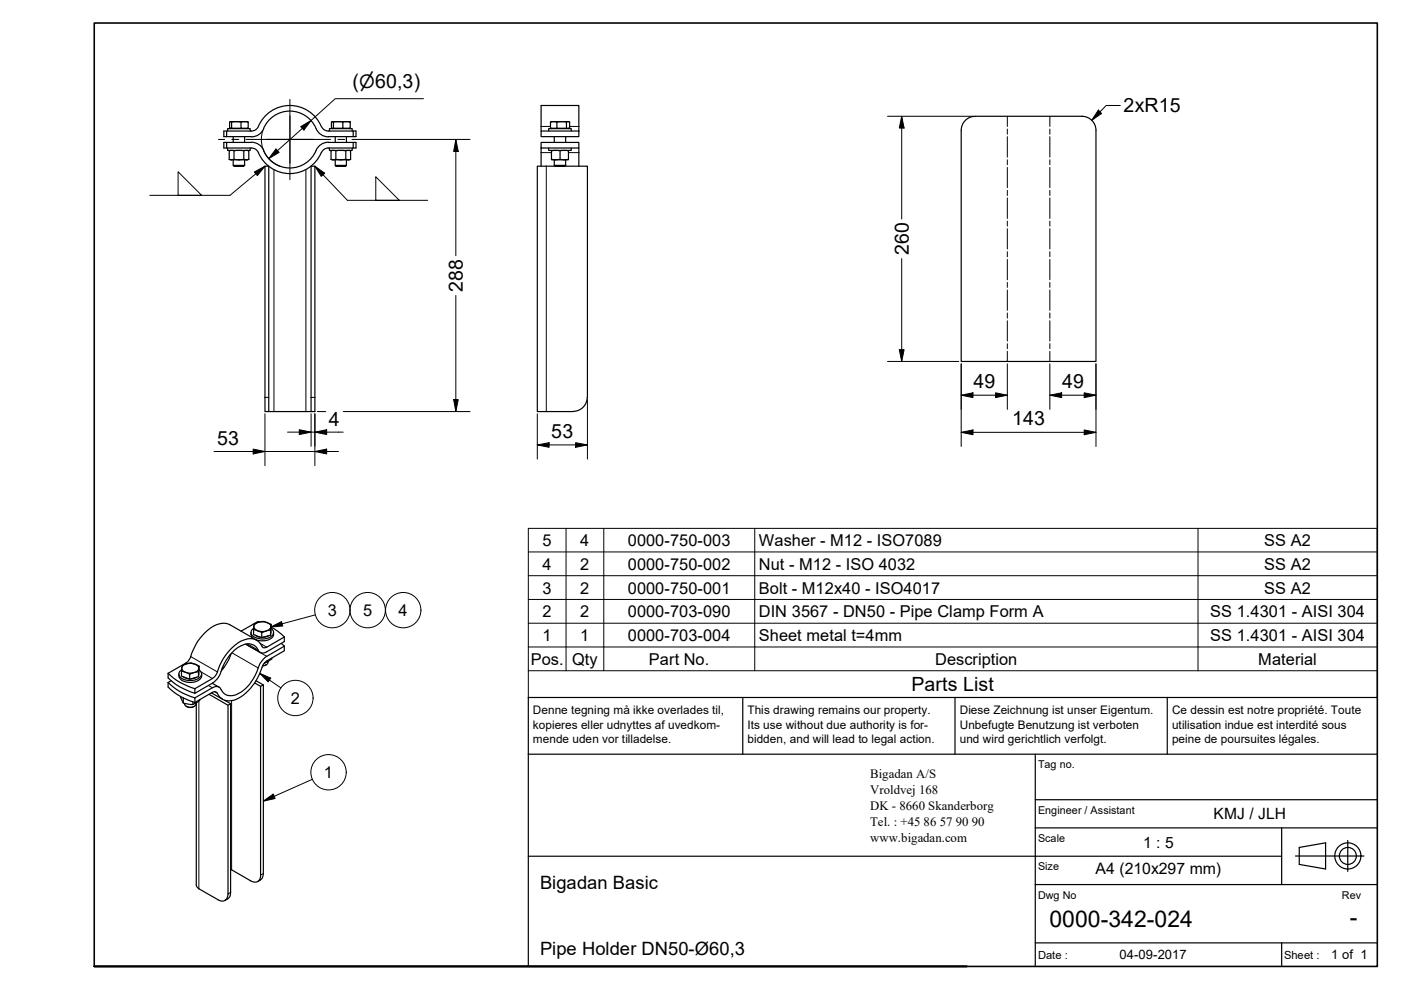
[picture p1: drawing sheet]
<svg xmlns="http://www.w3.org/2000/svg" width="297mm" height="210mm" viewBox="0 0 297 210" stroke-linecap="round" stroke-linejoin="round" font-family="sans-serif">
<!-- layer: Visible Narrow -->
<g fill="none" stroke="#000" stroke-width=".21">
<path d="M58.1 36v51.3M64.9 36v51.3M114.7 32.4h2.2M114.7 26.8h2M115.8 35.2v52.1M120.5 32.4h2.2M120.8 26.8h1.9M56.2 84.3h.8M66 84.3h.8M40.4 139.2l5.7 3.3M49.1 138.4l5.6 3.2M52.1 136.6l4.5 2.6"/>
<path d="M52.5 136.5l2.2 1.4M55.2 136.4l1.4 .8M39.4 140.6l.2 .1M42.2 148.6v39.8M42.6 142.5l2.4 1.4M44.2 145.3l.8 .5M45.5 146.7l.6 .3M47.1 141.7l.1 .1M49.1 148.6v35.8M48.9 189.2l-.6 .3M55.8 185.2l-.6 .3"/>
</g>
<!-- layer: Visible -->
<g fill="none" stroke="#000" stroke-width=".25">
<path d="M47.5 30.2h.5v1.2h-.5zM47.5 27.8h.5v1.2h-.5zM48 31.4h5.3a1.59 1.59 0 0 1 1.5 1M48 30.2h5.3M48.3 27.8v-.5h4.7v.5M48.3 31.4v.5h4.7v-.5M48.6 33.8h1M48.6 32h4.1M48.6 33.8h4.1M48.6 32v1.8M48.8 25.8h3.7M48.9 31.9l-.3 .1"/>
<path d="M48.9 27.2v.1M49.1 25.9h2M49.1 25.9v1.3h2M49.1 25.9h-.4v1.3h.4M49.4 33.9v1.2l.3 .2h1.9l.3-.2M49.4 35.1h2.5M49.4 29v1.2M49.6 33.8h3.1M49.6 32v1.8M51.1 25.9v1.3h1.5v-1.3M51.7 32v1.8M51.9 29v1.2"/>
<path d="M51.9 33.9v1.2M52.5 31.9l.2 .1M52.5 25.8h.1M52.5 27.2v.1M52.5 25.8l.1 .1h-1.5M52.7 32v1.8M53.3 30.2a2.82 2.82 0 0 1 2.6 1.7M54.8 32.4a7.2 7.2 0 0 0 6.6 4.4 7.2 7.2 0 0 0 6.7-4.4M55.9 27.3a6 6 0 0 1 5.5-3.7 6 6 0 0 1 5.6 3.7M55.9 27.3a2.82 2.82 0 0 1-2.6 1.7h-5.3M56.2 35.2h.8v52.1h-.8zM66 35.2h.8v52.1h-.8z"/>
<path d="M67 27.3a2.82 2.82 0 0 0 2.6 1.7h5.3M68.1 26.8a7.3 7.3 0 0 0-6.9-4.4 7.3 7.3 0 0 0-6.6 4.7 1.59 1.59 0 0 1-1.3 .7h-5.3M68.2 26.8a1.59 1.59 0 0 0 1.4 1h5.3M69.6 30.2h5.3M69.6 30.2a3.1 3.1 0 0 0-2.9 2.4 6 6 0 0 1-5.7 3 6 6 0 0 1-5.1-3.7M69.8 27.8v-.5h4.9v.5M69.8 31.4v.5h4.9v-.5M70.2 33.8h1M70.2 32h4.1M70.2 33.8h4.1M70.2 32v1.8M70.4 25.8h3.7"/>
<path d="M70.4 25.8h.1M70.4 31.9l-.2 .1M70.4 27.2v.1M70.7 25.9h2M70.7 25.9v1.3h2M70.7 25.9h-.4v1.3h.4M71.1 33.9v1.2l.1 .2h2.1l.1-.2M71.1 35.1h2.3M71.1 29v1.2M71.2 33.8h3.1M71.2 32v1.8M72.7 25.9v1.3h1.6v-1.3"/>
<path d="M73.3 32v1.8M73.4 29v1.2M73.4 33.9v1.2M74.1 25.8l.2 .1h-1.6M74.1 25.8h.1M74.1 31.9l.2 .1M74.1 27.2v.1M74.3 32v1.8M74.9 30.2h.6v1.2h-.6zM74.9 31.4h-5.3a1.59 1.59 0 0 0-1.4 1M74.9 27.8h.6v1.2h-.6zM114.7 30.2h8v1.2h-8z"/>
<path d="M114.7 27.8h8v1.2h-8zM114.7 27.8v-5.4h8v5.4M114.7 31.4v3.8M116.3 27.8v-.5h4.8v.5M116.3 31.4v.5h4.8v-.5M116.7 25.9h1.4M116.9 33.8l.9 .1M116.9 32h3.6M116.9 27.2v.1M116.9 31.9v1.9M117.5 33.9v1.2l.2 .2h2l.2-.2M117.5 35.1h2.4"/>
<path d="M117.5 29v1.2M117.7 35.2h-3.8v52.1l7.6-.1a2.98 2.98 0 0 0 3-3M118.1 25.9h2M118.1 25.9v1.3h2M118.7 33.8l-.9 .1M118.7 33.8h1.8M118.7 32v1.8M119.8 35.2h4.7v49.1M119.9 29v1.2M119.9 33.9v1.2M120.1 25.9h.7v1.3h-.7zM120.5 33.8l-2.7 .1"/>
<path d="M120.5 27.2v.1M120.5 31.9v1.9M120.6 25.8l-3.9 .1v1.3h1.4M122.7 31.4v3.8M203.8 27.7v48.9h28.6v-48.9M206.8 24.7a2.98 2.98 0 0 0-3 2.9M206.8 24.7h22.6a2.98 2.98 0 0 1 3 2.9M57 87.3h9M49 138.6l-.7 1.6-1.4 2M52.1 136.6l3.1 1.7M53.2 134.1l.1 .6 .4 .6M53.8 133.2a1.06 1.06 0 0 0-.6 1.1 1.06 1.06 0 0 0 1 .9 3.1 3.1 0 0 0 3.8-.8 .96 .96 0 0 0-.5-1.2"/>
<path d="M53.8 133.5l1.7 .6M53.8 133.5v1l1.7 .7M54 132.4a2.37 2.37 0 0 1 3.4 .3 1.37 1.37 0 0 1-1.7 1.2 1.62 1.62 0 0 1-1.9-1.1zM54.1 134.7l1.1 .4M54.4 135.7l-5.6-3.2a4.4 4.4 0 0 0-4.9 1.2 12.9 12.9 0 0 0-3.7 6.1l-.8 .8-3.8 2.2M54.9 131.9l-.2-.1-3.6 2M55.5 134.1v1.1l1.9-.5M56.9 134.8l-1.1 .3M57.4 133.6l-1.9 .5M57.4 134v.3M57.5 133l1.3 .7 1.5 1.4M57.5 132.4l-.1 1.2"/>
<path d="M57.5 132.4l-.1 2.3v-1.1M57.5 132.4a2.92 2.92 0 0 0-3.7 0v1.1M57.6 139.5v.2l-.7 .5-.8 .4M58 134.1a1.51 1.51 0 0 1-1.5 1.7l-1.2 .1-1.1-.3M59.6 136.4l.7 .6M60.3 137v1l-3.7 2.1-.8 .9a11.2 11.2 0 0 1-6.3 7.5 2.76 2.76 0 0 1-3.5-1.7l-.3-.1-.7 .1-3.7 2.1M60.3 137l-3.7 2.2a5 5 0 0 0-2.1 3.1 8 8 0 0 1-5.3 5.2 2.29 2.29 0 0 1-2.5-1.6 1.26 1.26 0 0 0-1.7-.1l-3.7 2.2M60.3 135.1v.9l-3.7 2.2a1.26 1.26 0 0 1-2.1-.7 2.49 2.49 0 0 0-3.4-.5 10.2 10.2 0 0 0-4.6 6.2l-1.1 1.4-4.1 2.4M60.3 135.1l-3.7 2.1-.8 .1a2.9 2.9 0 0 0-4.2-1.6 11.3 11.3 0 0 0-5.8 7.3l-.8 .9-3.7 2.1M35.6 144.7v1a13.1 13.1 0 0 0 5.7 3.2M35.6 144.7a13.1 13.1 0 0 0 5.7 3.3M35.6 142.8v.9a13.1 13.1 0 0 0 5.7 3.3"/>
<path d="M35.6 142.8a13.1 13.1 0 0 0 5.7 3.2M36.3 144.3l-.7 .4M37.9 142.9a1.64 1.64 0 0 0 1.6 1.7 2.95 2.95 0 0 0 3.2-1l.1-.7M38.3 147.7l.2 .6a1.27 1.27 0 0 0 1.4 1 1.76 1.76 0 0 0 1.7-.3M38.5 142.3l1.7 .7M38.5 142.3v1.1l1.7 .6M38.5 142a1.08 1.08 0 0 0-.6 1.2 1.08 1.08 0 0 0 1 .8 2.91 2.91 0 0 0 3.9-1l-.2-.5-.4-.5M38.7 141.2a2.32 2.32 0 0 1 3.4 .3 1.38 1.38 0 0 1-1.7 1.2 1.6 1.6 0 0 1-1.9-1.1zM38.9 143.5l1.1 .4M38.9 148v1.1M39.5 149.7a1.54 1.54 0 0 0 1.7 0M40.2 143v1l1.9-.5"/>
<path d="M40.9 148.8v.6M41.3 146v1M41.3 148v.9M41.5 149.1a1.27 1.27 0 0 1-2 .6l-.3-.2v-.3M41.6 149v38.6l.1 .3 .5 .5 4 2.4a1.3 1.3 0 0 0 1.5 .1 1.3 1.3 0 0 0 .6-1.4v-40M41.7 143.6l-1.2 .3M42.1 142.4l-1.9 .6M42.1 142.8v.3M42.2 141.2l-.1 1.2M42.2 141.2l-.1 2.3v-1.1M42.2 141.2a2.73 2.73 0 0 0-3.6 0l-.1 1.1M42.3 148.4v.1l-.7 .5"/>
<path d="M44.3 147.2l4 2.3 .6-.3M44.8 146.9l2.4 1.4M45 144.9l1.4 .8M47.5 141.4l-.3 .2M47.6 148.5l1.3 .7-.1 40.7a1.75 1.75 0 0 1-1.1 1M54 144.8l1.2 .7v40a1.28 1.28 0 0 1-.6 1.4 1.28 1.28 0 0 1-1.5-.2l-4.2-2.4M54.3 144.3l1.5 .9-.6 .3M55.8 145.2v40l-.1 .7a1.67 1.67 0 0 1-1 1M56.1 140.6h.1M56.1 140.5v.1M56.5 140.9l-.8 .3M56.8 140.3v.3l-.3 .3-.8 .3"/>
</g>
<!-- layer: Bend Centerline -->
<g fill="none" stroke="#000" stroke-width=".21">
<path d="M213.6 24.7v2.1M213.6 27.4v1.1M213.6 29v4.3M213.6 33.9v1M213.6 35.5v4.3M222.6 24.7v2.1M222.6 27.4v1.1M222.6 29v4.3M222.6 33.9v1M222.6 35.5v4.3M213.6 40.4v1.1M213.6 42v4.3"/>
<path d="M213.6 46.9v1M213.6 48.5v4.3M213.6 53.4v1.1M213.6 55v4.3M213.6 59.9v1M222.6 40.4v1.1M222.6 42v4.3M222.6 46.9v1M222.6 48.5v4.3M222.6 53.4v1.1M222.6 55v4.3M222.6 59.9v1"/>
<path d="M213.6 61.5v4.3M213.6 66.4v1.1M213.6 68v4.3M213.6 72.9v1M213.6 74.5v2.1M222.6 61.5v4.3M222.6 66.4v1.1M222.6 68v4.3M222.6 72.9v1M222.6 74.5v2.1"/>
</g>
<!-- layer: Symbol -->
<g fill="none" stroke="#000" stroke-width=".21">
<path d="M37.8 36.4l5 5h-5zM53.9 36.5l2.3-1.3-1.6 2zM56.2 35.2l-7.4 6.2h-17.1M66.8 35.2l2 1.5-.7 .7zM66.8 35.2l6.9 7.3h17M79.7 37.5l5 5h-5zM112 117h180M120 112v30.2M128 112v30.2M160 112v30.2M254 112v30.2M57.4 132.9l2.3-1.1 .2 .9z"/>
<path d="M66.9 130.4l-9.5 2.5M112 137.2h180v-25.2h-180v30.2M112 122.1h180M112 127.1h180M112 132.1h180M292 137.2v5h-180M55.1 142.8l2.3 1-.5 .8zM55.1 142.8l4.5 3.1M112 142.2v5.7h180v-5.7M55.8 169.9l2.1-1.5 .4 .9zM66.2 165.2l-10.4 4.7"/>
<circle cx="70.5" cy="129.4" r="3.7"/>
<circle cx="78" cy="129.4" r="3.7"/>
<circle cx="85.5" cy="129.4" r="3.7"/>
<circle cx="62.6" cy="148" r="3.7"/>
<circle cx="69.7" cy="163.7" r="3.7"/>
</g>
<!-- layer: Border -->
<path d="M20 4.9h272v200h-272zM205 204.9h-185h185" fill="none" stroke="#000" stroke-width=".34"/>
<!-- layer: Title -->
<g fill="none" stroke="#000" stroke-width=".25">
<path d="M112 159.9h180M157.5 147.9v12M202.5 147.9v12M219.5 159.9v45M247.5 147.9v12M292 147.9h-180v57M219.5 169.6h72.5M219.5 175.5h72.5M271.7 175.5v12.1M275.5 179.7l5.6-1v5.5l-5.6-.9zM285.8 178.2v6.6M112 181.5h159.7"/>
<path d="M219.5 199.9h72.5M219.5 187.6h72.5M271.7 199.9v5M274.7 181.5h14.5"/>
<circle cx="285.8" cy="181.5" r="2.77"/>
<circle cx="285.8" cy="181.5" r="1.8"/>
</g>
<!-- layer: Center Mark -->
<path d="M46.3 29.6h1.3M49.1 29.6h1.5M52.2 29.6h17.9M61.5 21.1v13.5M61.5 24.6v13.5M71.6 29.6h1.5M74.6 29.6h1.8" fill="none" stroke="#000" stroke-width=".21"/>
<!-- layer: Dimension -->
<g fill="none" stroke="#000" stroke-width=".21">
<path d="M55.4 29.7a6 6 0 0 0 4 5.6M55.7 27.7l-.3 1.8M58.5 31.6l.7 .7-2.2 1.3zM63.8 26.9l2.2-1.4-1.6 2.1zM76.4 29.6h23.3M89.8 20.9h-18.7l-14.1 12.7M96.6 29.6l.6 2.5h-1zM96.6 29.6v24.6M188.2 24.7h18.1M191.2 24.7l.5 2.4h-1zM191.2 24.7v21.8M232.9 23.3l.7 .8-2.1 1.4z"/>
<path d="M237.5 22.4h-3l-3 3.1M191.2 54.8v21.8M96.6 62.6v24.7M188.2 76.6h15.1M190.7 74.1h1l-.5 2.5zM203.8 77.1v17.6M213.6 77.1v9.7M222.6 77.1v9.7M232.4 77.1v17.6M45.4 95.7h26.4M53.7 95.2l2.5 .5-2.5 .5zM56.2 87.7v11"/>
<path d="M61 91.6h11.8M63.5 91.1l2.5 .5-2.5 .5zM66 87.7v6.9M66.8 95.7l2.5-.5v1zM66.8 91.6l2.5-.5v1zM66.8 87.7v11M67.3 87.3h1.7M72.8 87.3h26.9M96.2 84.7h1l-.6 2.6zM113.9 94.3l2.5-.4v.9zM113.9 94.3h10.6M113.9 87.7v9.6"/>
<path d="M122 93.9l2.5 .4-2.5 .5zM124.5 84.7v12.6M203.8 91.7l2.5-.5v1zM203.8 83.8l2.5-.5v1zM203.8 91.7h28.6M203.8 83.8h9.8M211.1 83.3l2.5 .5-2.5 .5zM222.6 83.8l2.5-.5v1zM222.6 83.8h9.8M229.9 91.2l2.5 .5-2.5 .5zM229.9 83.3l2.5 .5-2.5 .5z"/>
</g>
<g fill="#000">
<path d="M58.5 31.6l.7 .7-2.2 1.3z" fill-rule="evenodd"/>
<path d="M63.8 26.9l2.2-1.4-1.6 2.1z" fill-rule="evenodd"/>
<path d="M96.6 29.6l.6 2.5h-1z" fill-rule="evenodd"/>
<path d="M191.2 24.7l.5 2.4h-1z" fill-rule="evenodd"/>
<path d="M232.9 23.3l.7 .8-2.1 1.4z" fill-rule="evenodd"/>
<path d="M190.7 74.1h1l-.5 2.5z" fill-rule="evenodd"/>
<path d="M53.7 95.2l2.5 .5-2.5 .5z" fill-rule="evenodd"/>
<path d="M63.5 91.1l2.5 .5-2.5 .5z" fill-rule="evenodd"/>
<path d="M66.8 95.7l2.5-.5v1z" fill-rule="evenodd"/>
<path d="M66.8 91.6l2.5-.5v1z" fill-rule="evenodd"/>
<path d="M96.2 84.7h1l-.6 2.6z" fill-rule="evenodd"/>
<path d="M113.9 94.3l2.5-.4v.9z" fill-rule="evenodd"/>
<path d="M122 93.9l2.5 .4-2.5 .5z" fill-rule="evenodd"/>
<path d="M203.8 91.7l2.5-.5v1z" fill-rule="evenodd"/>
<path d="M203.8 83.8l2.5-.5v1z" fill-rule="evenodd"/>
<path d="M211.1 83.3l2.5 .5-2.5 .5z" fill-rule="evenodd"/>
<path d="M222.6 83.8l2.5-.5v1z" fill-rule="evenodd"/>
<path d="M229.9 91.2l2.5 .5-2.5 .5z" fill-rule="evenodd"/>
<path d="M229.9 83.3l2.5 .5-2.5 .5z" fill-rule="evenodd"/>
</g>
<!-- layer: Symbol -->
<g fill="#000">
<path d="M53.9 36.5l2.3-1.3-1.6 2z" fill-rule="evenodd"/>
<path d="M66.8 35.2l2 1.5-.7 .7z" fill-rule="evenodd"/>
<path d="M57.4 132.9l2.3-1.1 .2 .9z" fill-rule="evenodd"/>
<path d="M55.1 142.8l2.3 1-.5 .8z" fill-rule="evenodd"/>
<path d="M55.8 169.9l2.1-1.5 .4 .9z" fill-rule="evenodd"/>
</g>
<g font-size="4.9">
<text x="222.5" y="196.6">0000-342-024</text>
<text x="286.2" y="196.2">-</text>
</g>
<g font-size="4.1">
<text x="74.8" y="18.6">(⌀60,3)</text>
<text x="238.2" y="23.8">2xR15</text>
<text x="192.7" y="54.2" transform="rotate(-90 192.7 54.2)">260</text>
<text x="98.1" y="61.9" transform="rotate(-90 98.1 61.9)">288</text>
<text x="206.4" y="82.4">49</text>
<text x="225.2" y="82.4">49</text>
<text x="46.1" y="94.3">53</text>
<text x="69.7" y="90.2">4</text>
<text x="116.9" y="92.9">53</text>
<text x="214.6" y="90.2">143</text>
<text x="193.3" y="146.6">Parts List</text>
</g>
<g font-size="3.9">
<text x="114.5" y="188.4">Bigadan Basic</text>
<text x="114.5" y="202.4">Pipe Holder DN50-Ø60,3</text>
</g>
<g font-size="3.5">
<text x="115" y="115.8">5</text>
<text x="123" y="115.8">4</text>
<text x="133.1" y="115.8">0000-750-003</text>
<text x="160.9" y="115.8">Washer - M12 - ISO7089</text>
<text x="268.1" y="115.8">SS A2</text>
<text x="115" y="120.8">4</text>
<text x="115" y="125.9">3</text>
<text x="123" y="120.8">2</text>
<text x="123" y="125.9">2</text>
<text x="133.1" y="120.8">0000-750-002</text>
<text x="133.1" y="125.9">0000-750-001</text>
<text x="160.9" y="120.8">Nut - M12 - ISO 4032</text>
<text x="160.9" y="125.9">Bolt - M12x40 - ISO4017</text>
<text x="268.1" y="120.8">SS A2</text>
<text x="268.1" y="125.9">SS A2</text>
<text x="69.5" y="130.6">3</text>
<text x="77" y="130.6">5</text>
<text x="84.5" y="130.6">4</text>
<text x="115" y="130.9">2</text>
<text x="123" y="130.9">2</text>
<text x="133.1" y="130.9">0000-703-090</text>
<text x="160.9" y="130.9">DIN 3567 - DN50 - Pipe Clamp Form A</text>
<text x="256.6" y="130.9">SS 1.4301 - AISI 304</text>
<text x="115" y="135.9">1</text>
<text x="123" y="135.9">1</text>
<text x="133.1" y="135.9">0000-703-004</text>
<text x="160.9" y="135.9">Sheet metal t=4mm</text>
<text x="256.6" y="135.9">SS 1.4301 - AISI 304</text>
<text x="112.5" y="140.9">Pos.</text>
<text x="121.3" y="141">Qty</text>
<text x="137.6" y="140.9">Part No.</text>
<text x="198.2" y="140.9">Description</text>
<text x="266.8" y="140.9">Material</text>
<text x="61.7" y="149.2">2</text>
<text x="68.7" y="165">1</text>
</g>
<g font-size="3.3">
<text x="257.3" y="173.8">KMJ / JLH</text>
<text x="242.4" y="179.7">1 : 5</text>
<text x="232.3" y="185.4">A4 (210x297 mm)</text>
</g>
<g font-size="2.8">
<text x="237.4" y="203.4">04-09-2017</text>
<text x="282.2" y="203.4">1 of 1</text>
</g>
<g font-size="2.7">
<text x="184.5" y="164.9">Bigadan A/S</text>
<text x="184.5" y="168.4">Vroldvej 168</text>
<text x="184.5" y="171.8">DK - 8660 Skanderborg</text>
<text x="184.5" y="175.1">Tel. : +45</text>
<text x="184.5" y="178.5">www.bigadan.com</text>
<text x="195.8" y="175.1">86</text>
<text x="199.3" y="175.1">57</text>
<text x="202.6" y="175.1">90</text>
<text x="206" y="175.1">90</text>
</g>
<g font-size="2.5">
<text x="113" y="154.5">kopieres eller udnyttes af uvedkom-</text>
<text x="113" y="151.4">Denne tegning må ikke overlades til,</text>
<text x="158.5" y="151.4">This drawing remains our property.</text>
<text x="158.5" y="154.5">Its use without due authority is for-</text>
<text x="203.5" y="154.5">Unbefugte Benutzung ist verboten</text>
<text x="203.5" y="151.4">Diese Zeichnung ist unser Eigentum.</text>
<text x="248.5" y="154.5">utilisation indue est interdité sous</text>
<text x="248.5" y="151.4">Ce dessin est notre propriété. Toute</text>
<text x="113" y="157.6">mende uden vor tilladelse.</text>
<text x="158.5" y="157.6">bidden, and will lead to legal action.</text>
<text x="203.5" y="157.6">und wird gerichtlich verfolgt.</text>
<text x="248.5" y="157.6">peine de poursuites légales.</text>
</g>
<g font-size="2.4">
<text x="220.1" y="203.3">Date :</text>
<text x="272.2" y="203.3">Sheet :</text>
</g>
<g font-size="2.3">
<text x="220.1" y="162.9">Tag no.</text>
<text x="220.1" y="172.5">Engineer / Assistant</text>
<text x="220.1" y="178.5">Scale</text>
<text x="220.1" y="184.5">Size</text>
<text x="220.1" y="190.6">Dwg No</text>
<text x="284.5" y="190.6">Rev</text>
</g>
</svg>
